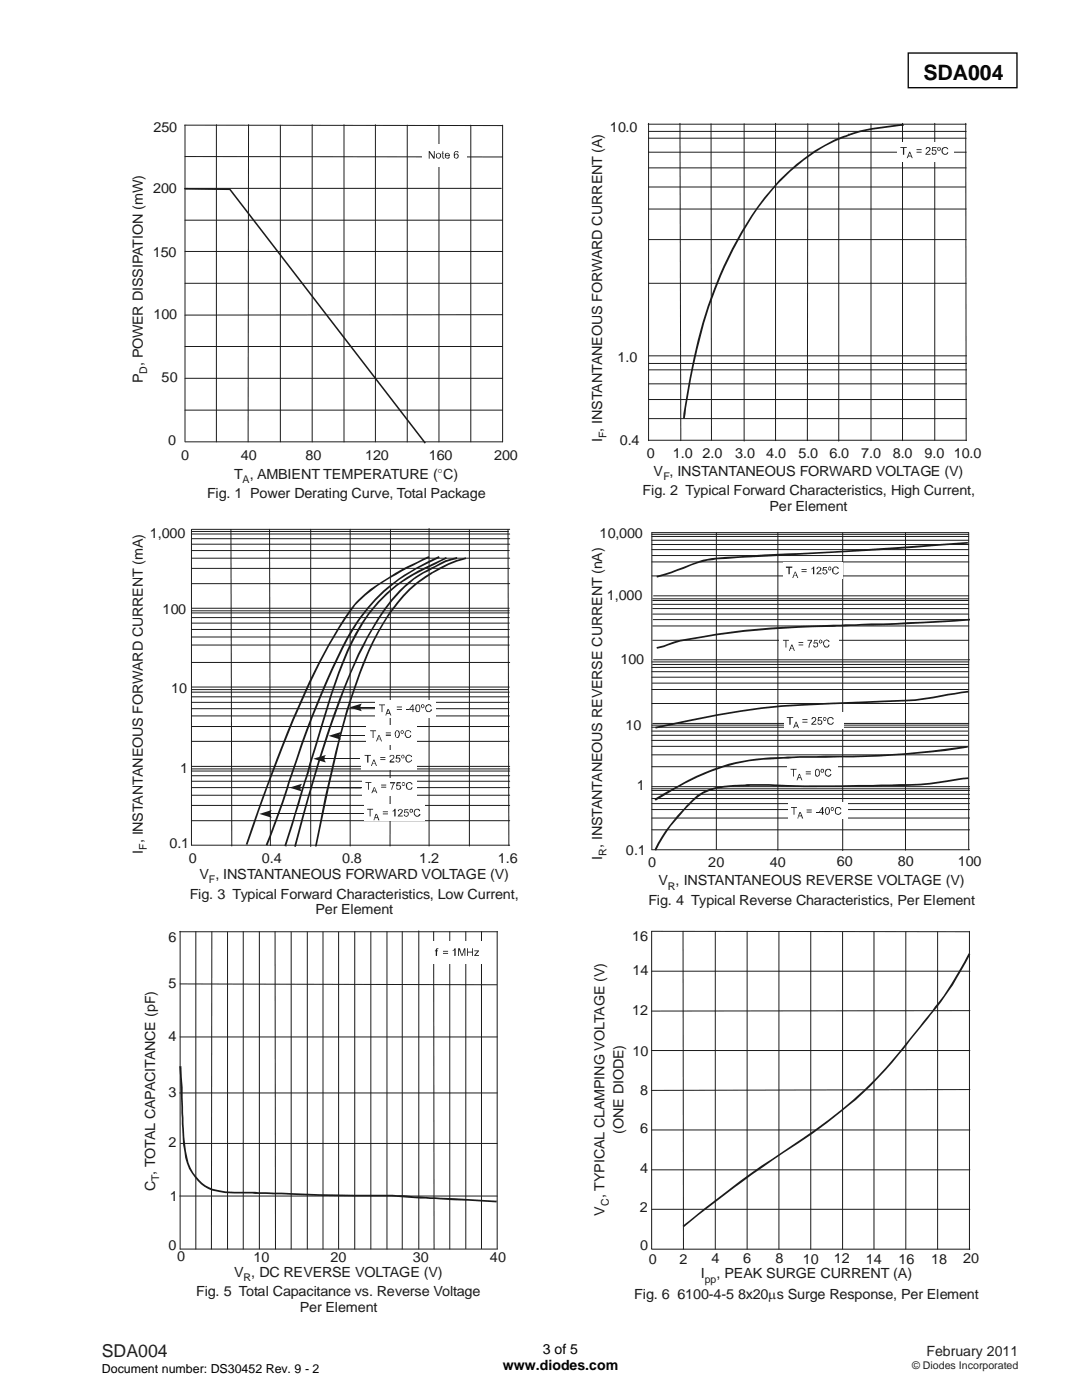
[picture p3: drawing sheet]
<svg xmlns="http://www.w3.org/2000/svg" width="216mm" height="279mm" viewBox="0 0 216 279" stroke-linecap="round" stroke-linejoin="round" font-family="sans-serif">
<path d="M181.2 10.6h21.7v6.9h-21.7z" fill="none" stroke="#000" stroke-width=".26"/>
<g fill="none" stroke="#1f1a17" stroke-width=".2">
<path d="M36.8 25l63.5 .1M36.8 37.6h63.2M36.9 31.2l63.4 .1M36.9 25v63.2M43.2 24.9v63.3M49.6 24.9l-.1 63.3M55.9 25v63.2M62.3 24.9v63.3M68.6 24.9v63.3M74.9 24.9v63.3M81.3 25v63.2M87.6 25v63.2"/>
<path d="M93.9 25v63.2M100.3 25v63.2h-63.3M36.9 43.9h63.4M36.9 50.2h63.4M36.9 56.5h63.4M36.9 75.5h63.4M36.9 69.2h63.4M100.3 62.8l-63.4 .1M36.9 81.9h63.4"/>
</g>
<path d="M36.8 37.5l9 .1v.3l-9-.1zM45.8 37.6l.2 .1-.2 .1zM45.7 37.8l.3-.1 39 50.6-.3 .2z" fill="#1f1a17"/>
<path d="M84.3 28.7h8.9v4.5h-8.9z" fill="#fff"/>
<g fill="#1f1a17">
<path d="M85.6 30.1h.1l.9 1.2v-1.2h.1v1.6h-.2l-.8-1.2v1.2h-.1z" fill-rule="evenodd"/>
<path d="M87 31.1a.56 .56 0 0 1 1.1 0 .56 .56 0 0 1-1.1 0zM87.3 30.6a.44 .44 0 0 0-.1 .6 .44 .44 0 0 0 .6 .2v-.7z" fill-rule="evenodd"/>
<path d="M88.3 30.2l.1-.1v.5h.2h-.2v.8l.3 .3-.4-.2v-.9h-.2h.2z" fill-rule="evenodd"/>
<path d="M88.9 30.6l.4-.1 .3 .1 .2 .6h-.9l.2 .3 .4-.1v-.2l.3 .1-.2 .3-.3 .1-.4-.2zM89 30.7l-.1 .3h.6v-.3z" fill-rule="evenodd"/>
<path d="M90.7 30.3l.2-.2h.3l.3 .2v.2h-.2a.25 .25 0 0 0-.2-.3 .25 .25 0 0 0-.3 .3l-.1 .3 .5-.2 .3 .3a.5 .5 0 0 1-.3 .7 .5 .5 0 0 1-.6-.4v-.6zM90.9 30.8l-.2 .4 .2 .3h.2l.2-.2v-.3z" fill-rule="evenodd"/>
</g>
<g fill="none" stroke="#1f1a17" stroke-width=".2">
<path d="M129.3 24.8h63.5M129.4 27.6h63.4M129.4 30.4h63.4M129.4 33.5h63.4M129.4 26.2h63.4M129.4 24.6v63.3M129.4 37.3h63.3M135.7 24.6l.1 63.3M141.9 24.7l.1 63.2M148.5 24.7v63.3M154.7 24.6v63.3M161.2 24.7l-.1 63.2"/>
<path d="M167.4 24.5v63.5M173.8 24.7v63.2M180.1 24.6v63.3M186.5 24.6v63.3M192.7 24.6l.1 63.3M129.4 47.8h63.4M129.4 41.7h63.4M129.4 56.5h63.4M129.4 71h63.5M129.4 76.6h63.5M129.4 73.8h63.5M129.4 72.5h63.5"/>
<path d="M129.4 79.7h63.5M129.4 87.9h63.5M129.4 83.5h63.5"/>
</g>
<path d="M136.3 83.5h.3zM136.9 79.5l.3 .1-.6 3.9h-.3zM137.6 75.6h.3l-.7 4-.3-.1zM142.6 57.4l.3 .2a101.6 101.6 0 0 0-5 18h-.3l1.8-8.3a80.9 80.9 0 0 1 3.2-9.9zM152.5 39.4l.2 .3a73.5 73.5 0 0 0-9.8 17.9l-.3-.2a72.9 72.9 0 0 1 9.9-18zM155.5 35.9a40.6 40.6 0 0 1 11-8.1l.2 .4a39.4 39.4 0 0 0-14 11.5l-.2-.3zM166.5 27.8l1.7-.6 .2 .3-1.7 .7zM168.2 27.2l1.2-.5 .1 .4-1.1 .4zM169.4 26.7v.2zM169.4 26.7l.1 .4zM169.4 26.9l.1 .2zM169.4 26.7l2.1-.6 2.5-.6 5-.6 .1 .3-5 .7-2.5 .5-2.1 .7zM179 24.9l1.3-.2v.4l-1.2 .1z" fill="#1f1a17"/>
<path d="M179 28.4h11.2v3.8h-11.2z" fill="#fff"/>
<g fill="#1f1a17">
<path d="M179.7 29.4h1.2v.1h-.5v1.4h-.2v-1.4h-.5z" fill-rule="evenodd"/>
<path d="M182.9 29.8h1v.2h-1zM182.9 30.3h1v.2h-1z" fill-rule="evenodd"/>
<path d="M184.8 29.4h.6l.3 .2-.1 .4-.7 .6 .8 .1v.2h-1v-.2l.8-.9-.2-.3-.6 .3z" fill-rule="evenodd"/>
<path d="M186 29.4h.9v.1h-.7l-.1 .5 .5-.1 .3 .2v.4l-.3 .4-.6-.1-.2-.3h.3l.2 .2 .4-.2v-.3l-.2-.2h-.3l-.1 .2-.2-.1z" fill-rule="evenodd"/>
<path d="M187 29.5a.42 .42 0 0 1 .7 0l-.1 .5-.2 .1-.3-.1zM187.3 29.4l-.1 .5 .3 .1v-.5z" fill-rule="evenodd"/>
<path d="M188 29.5a.73 .73 0 0 1 1.1 .1l.1 .2h-.2a.49 .49 0 0 0-.7-.2 .49 .49 0 0 0-.2 .7 .47 .47 0 0 0 .5 .4 .47 .47 0 0 0 .5-.3h.1a.69 .69 0 0 1-.7 .5 .69 .69 0 0 1-.6-.6z" fill-rule="evenodd"/>
<path d="M181.4 30.3h.2l.5 1.3h-.2l-.1-.4h-.5l-.2 .4h-.2zM181.5 30.5l-.2 .6h.5z" fill-rule="evenodd"/>
</g>
<g fill="none" stroke="#1f1a17" stroke-width=".2">
<path d="M38.2 105.6v63.1h63.5M38.3 109.9h63.3M38.3 106.1h63.2M38.3 113.4h63.4M38.3 111.4h63.4M38.3 105.6h63.4M38.3 106.6h63.4M38.3 107.5h63.4M38.3 108.6h63.4M38.3 116.5h63.4M46.1 105.6l.1 63.2M53.8 105.6l.2 63.2"/>
<path d="M62 105.6v63.3M69.9 105.6v63.2M77.9 105.6l-.1 63.2M85.6 105.5v63.3M93.7 105.7v63.1M101.4 105.7l.1 63.1M38.2 121.4h63.4M38.2 121.9h63.4M38.2 138.1h63.4M38.2 139.1h63.4M38.2 128.7h63.4M38.2 127.1h63.4"/>
<path d="M38.2 125.6h63.4M38.2 123.3h63.4M38.2 124.4h63.4M38.2 122.3h63.4M38.2 137.6h63.2M38.2 132.2h63.5M38.3 137.1h63.3M38.2 141.4h63.3M38.2 145h63.4M38.2 142.9h63.4M38.2 140.2h63.4M38.2 148h63.4"/>
<path d="M38.2 153h63.5M38.2 158.7h63.5M38.2 154.8h63.5M38.2 153.9h63.5M38.2 153.5h63.5M38.2 155.9h63.5M38.2 157.2h63.5M38.2 163.8h63.5M38.2 160.7h63.5"/>
</g>
<g fill="#1f1a17">
<path d="M59.6 140.6l.4 .2a341.9 341.9 0 0 0-10.6 27.8l-.4-.1 1.4-4a342.4 342.4 0 0 1 9.2-23.9zM70 121.5l.2 .2a100.7 100.7 0 0 0-10.2 19.1l-.4-.2a108 108 0 0 1 10.4-19.1zM70 121.6l.2 .1zM70 121.5l.2 .2zM70 121.5v.1zM70.6 120.6l.3 .2-.7 .9-.2-.2zM71.1 120.1l.4-.4 .2 .3-.8 .8-.3-.2zM71.5 119.7a20.6 20.6 0 0 1 4.8-3.7l.2 .2-3.6 2.7-1.2 1.1zM76.3 116l4.8-2.9 .2 .3-4.8 2.8zM81.1 113.1l4.4-2.1 .2 .3-4.4 2.1z"/>
<path d="M58.1 154.3l.3 .1-1.5 4.6-3.5 9.8-.4-.2 2.9-7.7zM62.1 143l.3 .1-4 11.3-.3-.1 1.9-5.8zM66.1 133.4l.4 .2-4.1 9.5-.3-.1zM70.3 125.4l.3 .1-2.1 3.8-2 4.3-.4-.2 2.1-4.2zM75.3 119l3.1-2.7 .2 .3a33.5 33.5 0 0 0-8 8.9l-.3-.1a39.9 39.9 0 0 1 5-6.4zM78.4 116.3l2.2-1.6 2.3-1.4 4.7-2.3 .1 .3a41.5 41.5 0 0 0-9.1 5.3z"/>
<path d="M56.7 168.8h.4zM56.9 168.8h.2zM61.7 152.3l.4 .1-.5 2-4.5 14.4h-.4zM69.2 129.8l.3 .2a166.1 166.1 0 0 0-6.4 19.1l-1 3.3-.4-.1 3.4-11.1a113.2 113.2 0 0 1 4.1-11.4zM76.2 119.2a32.2 32.2 0 0 1 10.6-7l.2 .4a30.6 30.6 0 0 0-11.2 7.5 34.3 34.3 0 0 0-6.3 9.9l-.3-.2a34.6 34.6 0 0 1 7-10.6zM86.8 112.2l2.2-1.1 .2 .4-2.2 1.1z"/>
<path d="M71.4 130.5l.3 .2a221.5 221.5 0 0 0-11.1 32.2l-1.6 6.1-.3-.1 1.6-6a217.8 217.8 0 0 1 11.1-32.4zM80 117.5a20.2 20.2 0 0 1 5.3-3.8l.1 .3a23.2 23.2 0 0 0-9 8.4l-.4 .7a62.9 62.9 0 0 0-4.3 7.6l-.3-.2a51.6 51.6 0 0 1 8.6-13zM85.3 113.7l1.5-.8 .2 .3-1.6 .8zM86.8 112.9l2-1.1 2.4-.7v.5l-2.2 .6-2 1z"/>
<path d="M71.6 134.2l.4 .1a197.9 197.9 0 0 0-7.8 29.7l-1 4.9h-.4a360.8 360.8 0 0 1 6.3-27.2zM81.3 117.9l1.7-1.6 1.9-1.3 1.1-.7 .2 .2a30.4 30.4 0 0 0-11.3 13.1l-1.2 2.5-1.7 4.2-.4-.1a46.4 46.4 0 0 1 9.7-16.3zM86 114.3l.1-.1 .2 .2-.1 .1zM86.1 114.2a21.8 21.8 0 0 1 6.9-3v.4a21.3 21.3 0 0 0-6.7 2.8z"/>
</g>
<g fill="#fff">
<path d="M72.6 160.6h12.1v3.2h-12.1z"/>
<path d="M75 139.7h12.1v3.5h-12.1z"/>
<path d="M72.2 155.2h10.9v3.5h-10.9z"/>
<path d="M72.2 149.7h11v3.8h-11z"/>
<path d="M73.2 144.8h10v3.8h-10z"/>
</g>
<g fill="#1f1a17">
<path d="M73.3 161.4h1.1v.2h-.5v1.3h-.1v-1.3h-.5z" fill-rule="evenodd"/>
<path d="M76.4 161.9h1v.2h-1zM76.4 162.3h1v.2h-1z" fill-rule="evenodd"/>
<path d="M78.8 161.4h.1v1.5h-.2v-1.1l-.4 .2z" fill-rule="evenodd"/>
<path d="M79.4 161.7l.1-.1a.64 .64 0 0 1 .9 .1 1.21 1.21 0 0 1-.8 1.1h.8v.1h-1l.2-.4a.63 .63 0 0 0 .4-.9h-.2l-.2 .3-.2-.1z" fill-rule="evenodd"/>
<path d="M80.7 161.5h.8v.2h-.6l-.1 .4 .3-.2 .4 .2a.59 .59 0 0 1-.5 .9l-.5-.4 .3-.1v.2l.2 .2 .3-.1 .1-.5-.4-.2-.4 .2z" fill-rule="evenodd"/>
<path d="M81.8 161.5h.5v.6l-.4 .1-.2-.2zM81.9 161.6v.4l.2 .1 .1-.4z" fill-rule="evenodd"/>
<path d="M82.7 161.6l.8-.2 .3 .4-.1 .1-.3-.3a.63 .63 0 0 0-.6 .4 .63 .63 0 0 0 .3 .8 .43 .43 0 0 0 .6-.4l.2 .1a.7 .7 0 0 1-.7 .5 .7 .7 0 0 1-.6-.6z" fill-rule="evenodd"/>
<path d="M75 162.4h.2l.5 1.3h-.2l-.1-.4h-.6l-.1 .4h-.2zM75 162.5l-.1 .6h.4z" fill-rule="evenodd"/>
<path d="M75.6 140.6h1.2v.2h-.5v1.3h-.2v-1.3h-.5z" fill-rule="evenodd"/>
<path d="M79.2 141h1v.2h-1zM79.2 141.5h1v.2h-1z" fill-rule="evenodd"/>
<path d="M82.3 140.6h.2v.9h.2v.2h-.2v.4h-.2v-.4h-.7zM82.3 140.8l-.5 .7h.5z" fill-rule="evenodd"/>
<path d="M83.2 140.6h.4l.2 .4v.9l-.3 .2a.64 .64 0 0 1-.6-.3 .64 .64 0 0 1 0-.7zM83.2 140.8l-.1 .9 .1 .2h.3l.2-.2v-.7l-.2-.2z" fill-rule="evenodd"/>
<path d="M84.2 140.6l.1-.1 .4 .3v.3l-.4 .3-.3-.3v-.3zM84.3 140.7l-.1 .4 .2 .1 .1-.4z" fill-rule="evenodd"/>
<path d="M85 140.8l.5-.3 .5 .2 .1 .3h-.1l-.2-.2h-.4a.62 .62 0 0 0-.4 .7 .62 .62 0 0 0 .7 .4l.3-.4 .2 .1a.8 .8 0 0 1-1.1 .4l-.2-.5z" fill-rule="evenodd"/>
<path d="M77.3 141.5h.3l.5 1.3h-.2l-.2-.3h-.5l-.1 .3h-.2zM77.4 141.8l-.2 .5h.5l-.2-.6z" fill-rule="evenodd"/>
<path d="M72.9 156.1h1.2v.2h-.5v1.3h-.2v-1.3h-.5z" fill-rule="evenodd"/>
<path d="M76.1 156.6h1v.2h-1zM76.1 157h1v.2h-1z" fill-rule="evenodd"/>
<path d="M77.8 156.1h1l-.5 1.5h-.2v-.2l.5-1.1h-.8z" fill-rule="evenodd"/>
<path d="M79.2 156.1h.7v.2h-.5l-.1 .4h.5l.2 .2-.1 .5-.2 .2-.5-.1-.2-.3 .3 .2a.34 .34 0 0 0 .4-.1 .34 .34 0 0 0 0-.4 .34 .34 0 0 0-.4-.1l-.3 .1z" fill-rule="evenodd"/>
<path d="M80.3 156.2h.4l.2 .3-.3 .3h-.2l-.2-.2zM80.4 156.3l-.1 .3 .3 .1 .1-.4z" fill-rule="evenodd"/>
<path d="M81.2 156.3a.66 .66 0 0 1 1.1 .2l-.2 .1-.4-.4-.2 .1a.75 .75 0 0 0 0 1.1 .49 .49 0 0 0 .6-.3h.2l-.1 .3a.75 .75 0 0 1-1.1 0 .75 .75 0 0 1 .1-1.1z" fill-rule="evenodd"/>
<path d="M74.6 157.1h.2l.5 1.2h-.2l-.1-.4h-.6l-.1 .4h-.2zM74.7 157.2l-.2 .6h.5z" fill-rule="evenodd"/>
<path d="M72.7 150.7h1.3v.1h-.5v1.4h-.2v-1.4h-.6z" fill-rule="evenodd"/>
<path d="M75.9 151.1h1v.2h-1zM75.9 151.5h1v.2h-1z" fill-rule="evenodd"/>
<path d="M77.7 150.8l.3-.1h.6l.1 .6-.7 .6h.7v.3h-1l.2-.5 .6-.5v-.3l-.2-.2-.4 .2v.2h-.2z" fill-rule="evenodd"/>
<path d="M79.1 150.7h.8v.1h-.6l-.1 .5 .5-.1 .2 .3-.2 .5-.2 .2-.6-.3v-.1h.2l.2 .2h.2l.2-.2-.2-.5-.6 .1z" fill-rule="evenodd"/>
<path d="M80.1 150.7l.3-.1 .3 .2v.4l-.2 .1h-.4zM80.3 150.7l-.1 .4 .3 .2v-.5z" fill-rule="evenodd"/>
<path d="M81.2 150.7l.4-.1 .5 .2 .1 .3h-.2a.43 .43 0 0 0-.4-.4 .43 .43 0 0 0-.5 .4v.6l.2 .2h.6l.2-.3 .1 .1a.69 .69 0 0 1-.7 .5 .69 .69 0 0 1-.6-.6v-.4z" fill-rule="evenodd"/>
<path d="M74.5 151.6h.2l.5 1.3h-.2l-.1-.5h-.5l-.2 .5h-.2zM74.6 151.7l-.2 .7h.5z" fill-rule="evenodd"/>
<path d="M73.9 145.8h1.1v.1h-.5v1.4h-.1v-1.4h-.5z" fill-rule="evenodd"/>
<path d="M77 146.2h1v.1h-1zM77 146.6h1v.3h-1z" fill-rule="evenodd"/>
<path d="M79.1 145.8h.3l.3 .4a.85 .85 0 0 1-.3 1.1h-.1a.91 .91 0 0 1-.2-1.5zM79 146v1l.4 .1 .2-.6-.1-.3-.2-.4z" fill-rule="evenodd"/>
<path d="M80.1 145.8l.2-.1 .3 .3-.3 .5-.4-.2v-.4zM80.2 145.8l-.2 .3 .3 .2 .2-.3z" fill-rule="evenodd"/>
<path d="M81 145.9l.5-.2 .5 .2 .1 .3h-.2a.49 .49 0 0 0-.5-.4 .49 .49 0 0 0-.4 .4v.7l.6 .2 .3-.4 .2 .1-.1 .2a.75 .75 0 0 1-1.1 0 .75 .75 0 0 1 .1-1.1z" fill-rule="evenodd"/>
<path d="M75.5 146.7h.2l.5 1.3h-.1l-.2-.5h-.5l-.2 .5h-.2zM75.6 146.9l-.1 .5h.4z" fill-rule="evenodd"/>
</g>
<path d="M81 141.4h.6v.2h-.6z" fill="#1f1a17"/>
<path d="M52.9 162.4h19.6" fill="none" stroke="#1f1a17" stroke-width=".2"/>
<path d="M51.8 162.4l2.4-.6a1.08 1.08 0 0 0 0 1.4z" fill-rule="evenodd" fill="#1f1a17"/>
<path d="M58.9 157.2h13.2" fill="none" stroke="#1f1a17" stroke-width=".25"/>
<path d="M57.8 157.2l2.4-.8-.1 .2a1.2 1.2 0 0 0 .1 1.3z" fill-rule="evenodd" fill="#1f1a17"/>
<path d="M63.8 151.4h8.1" fill="none" stroke="#1f1a17" stroke-width=".2"/>
<path d="M62.5 151.4l2.5-.7-.1 .1a1.38 1.38 0 0 0 .1 1.4z" fill-rule="evenodd" fill="#1f1a17"/>
<path d="M66.8 146.9h5.9" fill="none" stroke="#1f1a17" stroke-width=".2"/>
<path d="M65.6 146.9l2.4-.8-.2 .4v.6l.2 .5z" fill-rule="evenodd" fill="#1f1a17"/>
<path d="M71 141.2h3.7" fill="none" stroke="#1f1a17" stroke-width=".2"/>
<path d="M69.7 141.2l2.5-.8-.3 .5v.5l.3 .5z" fill-rule="evenodd" fill="#1f1a17"/>
<g fill="none" stroke="#1f1a17" stroke-width=".2">
<path d="M130.1 106.6h63.2M130.1 112.1h63.2M130.1 109.7h63.2M130.1 107.8h63.2M130.1 108.7h63.2M130.1 107.1h63.2M130.1 114.9h63.2M130.2 110.9h63.1M130.2 119.5h63.1M130.2 119.8h63.1M130.4 118.9h62.9M142.9 106.3v63.2"/>
<path d="M155.2 106.3v63.4M168.1 106.3v63.5M180.7 106.3v63.4M130.1 132.1h63.2M130.1 137.6h63.2M130.1 135.1h63.2M130.1 133.2h63.2M130.1 134h63.2M130.2 136.3h63.1M130.2 132.6h63.1M130.2 124.9h63.1M130.2 122.6h63.1"/>
<path d="M130.2 120.6h63.1M130.2 121.5h63.1M130.2 127.8h63.1M130.3 123.7h63M130.4 131.7h63.1M130.1 140.4h63.2M130.1 150.6h63M130.1 148.9h63M130.1 145.1h63M130.1 145.9h63M130.1 146.7h63M130.1 153h63"/>
<path d="M130.1 147.8h63M130.1 144.7h63M130.1 157h63.4M130.1 158.5h63.4M130.1 157.8h63.4M130.1 157.4h63.4M130.1 159.4h63.4M130.2 144.4h63.1M130.1 165.6h63.4M130.1 161.6h63.4M130.1 163.3h63.4M130.1 160.4h63.4"/>
<path d="M193.3 169.6v-63.3h-63.2v63.3h63.4"/>
</g>
<g fill="#1f1a17">
<path d="M189 155.7l4.2-.6 .1 .4-4.2 .6zM181.5 156.5a46 46 0 0 0 7.5-.8l.1 .4a45.7 45.7 0 0 1-7.6 .7zM181.4 156.5l.1 .3zM174.2 156.7l7.2-.2v.3l-7.2 .2zM155 156.6l7.9 .2 11.3-.1v.3l-14.9 .1-4.3-.2zM155 156.6v.3zM155 156.6v.1zM149.7 156.5l5.3 .1v.3l-5.3-.1zM148.6 156.6l1.1-.1v.3l-1.1 .1zM141.4 157.5a23.1 23.1 0 0 1 7.2-.9v.3a21.9 21.9 0 0 0-7 .9zM137.3 160.5a9.1 9.1 0 0 1 4.1-3l.2 .3a10.3 10.3 0 0 0-4.1 2.9zM137.4 160.5l.1 .2zM137.3 160.5l.2 .2zM137.4 160.5l.1 .2zM137.3 160.5l.2 .2-.6 .6-.2-.2zM136.7 161.1l.2 .2-1.4 1.7a26.5 26.5 0 0 0-4.6 6.8l-.3-.2a29.9 29.9 0 0 1 6.1-8.5z"/>
<path d="M164.8 150.8h7.2l6-.3a188.1 188.1 0 0 0 15-1.6l.1 .3a184.1 184.1 0 0 1-18.1 1.8l-10.2 .2zM158.1 151l6.7-.2v.4l-6.7 .1zM156.4 151.1l1.7-.1v.3l-1.7 .1zM130.6 159.4l4.5-2.5a39 39 0 0 1 21.3-5.8v.3a42 42 0 0 0-23.3 7l-2.3 1.4z"/>
</g>
<g fill="#fff">
<path d="M157.2 160.2h12v3.2h-12z"/>
<path d="M156.4 142.2h11.9v3.3h-11.9z"/>
<path d="M155.6 126.8h11.9v3.3h-11.9z"/>
<path d="M156.2 112.2h11.9v3.2h-11.9z"/>
<path d="M157.1 152.6h10.1v3.2h-10.1z"/>
</g>
<g fill="#1f1a17">
<path d="M157.8 161.1h1.2v.1h-.5v1.4h-.2v-1.4h-.5z" fill-rule="evenodd"/>
<path d="M161 161.6h1v.1h-1zM161 162h1v.2h-1z" fill-rule="evenodd"/>
<path d="M164.1 161.1h.2v1h.1v.1h-.1v.4h-.3v-.4h-.6zM164 161.4l-.4 .7h.4z" fill-rule="evenodd"/>
<path d="M164.8 161.1a.51 .51 0 0 1 .6 .1 .51 .51 0 0 1 .2 .4 .81 .81 0 0 1-.5 1.1 .99 .99 0 0 1-.3-1.6zM164.9 161.3l-.1 .5v.5l.3 .2a.72 .72 0 0 0-.1-1.3z" fill-rule="evenodd"/>
<path d="M165.9 161.1h.3l.2 .3-.2 .4-.4-.2zM165.9 161.2v.3l.2 .2 .2-.4z" fill-rule="evenodd"/>
<path d="M166.9 161.1h.6l.4 .4-.3 .1v-.2l-.2-.2-.4 .1-.2 .3v.6a.48 .48 0 0 0 .5 .3 .48 .48 0 0 0 .4-.4l.2 .1a.68 .68 0 0 1-.9 .4 .68 .68 0 0 1-.4-1v-.2z" fill-rule="evenodd"/>
<path d="M159.5 162.1h.3l.5 1.2h-.3l-.1-.4h-.6v.4h-.2zM159.6 162.2l-.2 .6h.5z" fill-rule="evenodd"/>
<path d="M157 143.1h1.3v.2h-.5v1.3h-.3v-1.3h-.5z" fill-rule="evenodd"/>
<path d="M160.1 143.5h1v.2h-1zM160.1 144h1v.2h-1z" fill-rule="evenodd"/>
<path d="M162.1 143.2l.5-.1a.63 .63 0 0 1-.1 1l-.4 .4h.8v.1h-1v-.1l.7-.7 .1-.3-.1-.2-.7 .2z" fill-rule="evenodd"/>
<path d="M163.2 143.1h.8v.2h-.6l-.1 .4h.5l.3 .3-.1 .5-.2 .1h-.4l-.3-.4h.1l.2 .3h.3a.35 .35 0 0 0 .1-.5 .35 .35 0 0 0-.5-.1l-.1 .1z" fill-rule="evenodd"/>
<path d="M164.3 143.3l.1-.2 .4 .2 .1 .1-.2 .5-.4-.1zM164.4 143.3v.4h.3l.1-.3-.2-.2z" fill-rule="evenodd"/>
<path d="M165.4 143.2a.67 .67 0 0 1 1 .3l-.3 .1-.1-.2a.52 .52 0 0 0-.7 .1l.1 .8 .5 .2 .5-.4-.1 .3a.73 .73 0 0 1-1.1 .1l-.2-.6 .1-.5z" fill-rule="evenodd"/>
<path d="M158.8 144h.1l.5 1.3h-.1l-.2-.3h-.5l-.2 .3h-.1zM158.8 144.3l-.2 .5h.4l-.1-.6z" fill-rule="evenodd"/>
<path d="M156.2 127.7h1.2v.2h-.5v1.3h-.2v-1.3h-.5z" fill-rule="evenodd"/>
<path d="M159.3 128.1h1v.2h-1zM159.3 128.6h1v.2h-1z" fill-rule="evenodd"/>
<path d="M161.1 127.7h1l-.5 1-.1 .5h-.2l.1-.4 .5-.9h-.8z" fill-rule="evenodd"/>
<path d="M162.5 127.7h.7v.2h-.6l-.1 .4 .5-.1 .2 .3v.6l-.5 .1-.3-.1-.2-.3 .7 .3 .2-.2v-.4l-.2-.1-.6 .1z" fill-rule="evenodd"/>
<path d="M163.6 127.7l.1-.1 .4 .3v.3l-.4 .3-.3-.3v-.3zM163.7 127.8l-.1 .4 .2 .1 .1-.3z" fill-rule="evenodd"/>
<path d="M164.4 127.9l.5-.3 .5 .3 .1 .2h-.1a.48 .48 0 0 0-.6-.3 .48 .48 0 0 0-.4 .5 .61 .61 0 0 0 .7 .8l.3-.5 .1 .1-.3 .5-.7-.1-.2-.5z" fill-rule="evenodd"/>
<path d="M157.9 128.6h.2l.5 1.3h-.2l-.1-.4h-.5l-.2 .4h-.2zM158 128.8l-.2 .6h.5z" fill-rule="evenodd"/>
<path d="M156.8 113.1h1.3v.2h-.5v1.3h-.3v-1.3h-.5z" fill-rule="evenodd"/>
<path d="M159.9 113.6h1.1v.1h-1.1zM159.9 114h1.1v.2h-1.1z" fill-rule="evenodd"/>
<path d="M162.3 113.1h.2v1.5h-.3v-1.2l-.3 .3z" fill-rule="evenodd"/>
<path d="M163 113.3l.4-.2 .4 .2 .1 .3-.2 .3-.5 .5h.7v.2h-1l.8-.9-.2-.5-.3 .2v.2h-.3z" fill-rule="evenodd"/>
<path d="M164.3 113.2h.7v.1h-.6l-.1 .4 .3-.1 .3 .1 .2 .6a.54 .54 0 0 1-.5 .4 .54 .54 0 0 1-.5-.4l.2-.1 .2 .3 .3-.2a.35 .35 0 0 0-.1-.5 .35 .35 0 0 0-.4 .1h-.2z" fill-rule="evenodd"/>
<path d="M165.4 113.2h.4l.1 .5-.2 .1h-.3l-.2-.2zM165.4 113.2v.4l.1 .1 .3-.2-.1-.3z" fill-rule="evenodd"/>
<path d="M166.4 113.2h.7l.3 .3-.3 .1a.43 .43 0 0 0-.4-.4 .43 .43 0 0 0-.4 .5 .6 .6 0 0 0 .4 .8l.5-.4 .2 .1a.69 .69 0 0 1-.7 .5 .69 .69 0 0 1-.7-.6 .81 .81 0 0 1 .4-.9z" fill-rule="evenodd"/>
<path d="M158.6 114.1h.2l.5 1.3h-.2l-.2-.5h-.5l-.1 .5h-.2zM158.7 114.2l-.3 .7h.5z" fill-rule="evenodd"/>
<path d="M157.8 153.4h1.1v.2h-.5v1.4h-.1v-1.4h-.5z" fill-rule="evenodd"/>
<path d="M160.8 153.9h1v.2h-1zM160.8 154.4h1v.1h-1z" fill-rule="evenodd"/>
<path d="M162.8 153.5l.4-.1 .3 .2 .1 1-.5 .4-.4-.1-.1-.3a1 1 0 0 1 .2-1.1zM162.9 153.7l-.1 .2a.8 .8 0 0 0 .3 1l.3-.4v-.6l-.2-.3z" fill-rule="evenodd"/>
<path d="M163.8 153.5l.1-.1a.34 .34 0 0 1 .5 .3l-.1 .5h-.4l-.2-.2zM163.9 153.6v.4h.4v-.4z" fill-rule="evenodd"/>
<path d="M164.8 153.6l.7-.2 .4 .5h-.2l-.3-.3h-.3l-.2 .2-.1 .6 .2 .4h.4l.3-.3h.2a.69 .69 0 0 1-.7 .5 .69 .69 0 0 1-.6-.5z" fill-rule="evenodd"/>
<path d="M159.4 154.5h.2l.5 1.2h-.2l-.1-.4h-.5l-.2 .4h-.2zM159.5 154.5l-.2 .6h.5z" fill-rule="evenodd"/>
</g>
<g fill="#1f1a17">
<path d="M162.7 162h.6v.2h-.6z"/>
<path d="M187.9 138.7l5.3-.8 .1 .3-5.3 .8zM180.8 139.6h1.8l5.3-.9 .1 .3-5.4 .9-1.8 .1zM172.6 140l8.2-.4v.4l-8.2 .3zM130.7 145.1a202.9 202.9 0 0 1 25.3-4.4l16.6-.7v.3a285.3 285.3 0 0 0-20.7 1.2 220.9 220.9 0 0 0-21.1 3.9z"/>
<path d="M171.9 124.5l6.8-.2 14.8-.8v.3l-13.2 .8-8.4 .2zM167.8 124.7l4.1-.2v.3l-1.1 .1-3 .1zM166.5 124.7h1.3v.3l-1.3 .1zM135.7 127.7a158 158 0 0 1 14.7-2.2l5.9-.4 10.2-.4v.4l-7.2 .2-8.9 .6a147.7 147.7 0 0 0-14.7 2.1zM133.5 128.4l2.2-.7v.3l-2.1 .7zM131 129.1l2.5-.7 .1 .3-2.5 .8z"/>
<path d="M156.9 110.4l14.3-.7 21.9-1.5v.3l-16.9 1.3-19.3 1.1zM142.9 111.3l14-.9v.5l-13.9 .7zM136.3 113.2l1.6-.6a14 14 0 0 1 5-1.3l.1 .3-1.8 .3-1.6 .4-3.1 1.2zM131 114.9l2.9-.8 2.4-.9 .2 .3-5.4 1.8z"/>
</g>
<g fill="none" stroke="#1f1a17" stroke-width=".2">
<path d="M35.9 185.9h63.4M35.9 185.9v63.4h63.4M35.9 196.4l63.2 .1M39.1 185.9v63.4M42.3 185.9l-.1 63.4M45.4 186v63.3M48.5 185.9v63.4M51.8 185.9v63.4M54.9 185.9l.1 63.4M58.1 186v63.3M61.3 186v63.3M64.5 186v63.3"/>
<path d="M67.6 186v63.3M70.8 185.9v63.4M74 185.9v63.4M77.2 185.9v63.4M80.3 185.9v63.4M83.6 185.8v63.5M86.5 185.9l.1 63.4M89.7 185.9v63.4M92.9 185.9v63.3M96.1 185.9v63.3M99.2 185.9v63.3M35.9 218.1h63.3"/>
<path d="M35.9 206.9h63.3M35.9 238.7h63.3M36 228.2h63.2"/>
</g>
<path d="M99.1 239.6l-.1 .4zM87.9 239l11.2 .6-.1 .4-8.4-.5-2.7-.1zM83.9 238.8l4 .2v.4l-4-.2zM81.4 238.6l2.5 .2v.4l-2.5-.2zM77.3 238.4l4.1 .2v.4l-4.1-.2zM77.2 238.4l.1 .4zM58 238.1l9.3 .3h9.9v.4l-16-.2-3.2-.2zM51.6 237.9l6.4 .2v.3l-6.4-.1zM49 237.8l2.6 .1v.4l-2.6-.1zM41.7 236.9l1.5 .5a17.6 17.6 0 0 0 5.8 .4v.4a17 17 0 0 1-7.5-.9zM40.1 236.3l.2-.2 1.4 .8-.2 .4zM39 235.1l.2-.2 1.1 1.2-.2 .2zM37 231.1l.4-.1a7.9 7.9 0 0 0 1.8 3.9l-.2 .2a8.7 8.7 0 0 1-2-4zM36.4 225.4h.3l.3 3.1 .4 2.5-.4 .1-.5-2.6zM36.4 225.3l.3 .1zM36.2 221h.3l.2 4.3h-.3zM35.8 212.8h.4l.3 8.2h-.3z" fill="#1f1a17"/>
<path d="M85.7 187.8h11.4v4.5h-11.4z" fill="#fff"/>
<g fill="#1f1a17">
<path d="M87.1 189.3h.4v.1h-.3v.3h.2v.1h-.2v1h-.2v-1h-.2v-.1h.2z" fill-rule="evenodd"/>
<path d="M88.4 189.8h1v.1h-1zM88.4 190.2h1v.2h-1z" fill-rule="evenodd"/>
<path d="M90.7 189.3h.2v1.5h-.2v-1.2l-.4 .2z" fill-rule="evenodd"/>
<path d="M91.4 189.3h.4l.4 1.3 .4-1.3h.3v1.5h-.2v-1.3l-.4 1.3h-.2l-.5-1.3v1.3h-.2z" fill-rule="evenodd"/>
<path d="M93.2 189.3h.2v.6h.8v-.6h.2v1.5h-.2v-.7h-.8v.7h-.2z" fill-rule="evenodd"/>
<path d="M94.6 189.7h1v.1l-.8 .8h.8v.2h-1l.7-1h-.7z" fill-rule="evenodd"/>
</g>
<g fill="none" stroke="#1f1a17" stroke-width=".2">
<path d="M130 193.8h63.5M136.3 185.9l.1 63.4M142.7 185.9v63.4M149.1 185.9v63.4M155.4 185.9v63.4M161.8 185.9v63.4M168.1 186v63.3M174.4 185.9v63.4M180.7 185.9v63.4M187.1 185.9v63.4M193.4 185.9h-63.4v63.4h63.5M193.4 185.9v63.5"/>
<path d="M130 209.7h63.5M193.5 201.7l-63.5 .1M193.5 217.4l-63.5 .2M130 233.5h63.5M130 225.5h63.5M130 241.3h63.5"/>
</g>
<path d="M136.2 244.6l5.8-4.5 .2 .2-5.7 4.6zM142 240.1l5.8-4.5 .3 .3-5.9 4.4zM147.8 235.6l8.4-5.8 .2 .3-8.3 5.8zM156.2 229.8a99 99 0 0 0 20.5-16.7l2.5-2.9 .3 .1a72.7 72.7 0 0 1-14.5 13.9l-2.9 2.1-5.7 3.8zM181.9 206.8l.3 .1-1.4 1.8-1.3 1.6-.3-.1zM185 203l.2 .2-3 3.7-.3-.1zM185.8 202l.3 .1-.9 1.1-.2-.2zM186.6 200.9l.3 .2-.8 1-.3-.1zM189.8 196.4l.3 .2-3.2 4.5-.3-.2 1.7-2.2zM193.3 190.3l.3 .1-3.5 6.2-.3-.2z" fill="#1f1a17"/>
<text font-size="4.2" x="184.3" y="15.9">SDA004</text>
<text font-size="3.5" fill="#231f20" x="20.3" y="270.9">SDA004</text>
<g font-size="2.8" fill="#1f1a17">
<text x="30.6" y="26.3">250</text>
<text x="121.7" y="26.3">10.0</text>
<text x="30.6" y="38.5">200</text>
<text x="30.5" y="51.4">150</text>
<text x="30.6" y="63.7">100</text>
<text x="28.5" y="76.5" transform="rotate(-90 28.5 76.5)">P , POWER DISSIPATION (mW)</text>
<text x="32.3" y="76.2">50</text>
<text x="123.2" y="72.3">1.0</text>
<text x="33.5" y="88.9">0</text>
<text x="120.2" y="88.2" transform="rotate(-90 120.2 88.2)">I , INSTANTANEOUS FORWARD CURRENT (A)</text>
<text x="123.7" y="88.9">0.4</text>
<text x="36.2" y="91.8">0</text>
<text x="46.7" y="95.6">T , AMBIENT TEMPERATURE ( C)</text>
<text x="48.1" y="91.8">40</text>
<text x="60.9" y="91.8">80</text>
<text x="72.9" y="91.8">120</text>
<text x="85.6" y="91.7">160</text>
<text x="87.3" y="95.6">°</text>
<text x="98.6" y="91.8">200</text>
<text x="129.1" y="91.4">0</text>
<text x="130.4" y="95">V , INSTANTANEOUS FORWARD VOLTAGE (V)</text>
<text x="134.2" y="91.4">1.0</text>
<text x="140.2" y="91.4">2.0</text>
<text x="146.7" y="91.4">3.0</text>
<text x="152.9" y="91.4">4.0</text>
<text x="159.3" y="91.4">5.0</text>
<text x="165.5" y="91.4">6.0</text>
<text x="171.8" y="91.4">7.0</text>
<text x="178.1" y="91.3">8.0</text>
<text x="184.5" y="91.4">9.0</text>
<text x="190.3" y="91.3">10.0</text>
<text x="41.3" y="99.4">Fig. 1 Power Derating Curve, Total Package</text>
<text x="128.2" y="98.9">Fig. 2 Typical Forward Characteristics, High Current,</text>
<text x="29.9" y="107.3">1,000</text>
<text x="119.7" y="107.3">10,000</text>
<text x="153.6" y="102">Per Element</text>
<text x="121.1" y="119.8">1,000</text>
<text x="32.4" y="122.5">100</text>
<text x="123.8" y="132.4">100</text>
<text x="34.1" y="138.3">10</text>
<text x="124.8" y="145.7">10</text>
<text x="35.9" y="154.2">1</text>
<text x="127.1" y="157.7">1</text>
<text x="28.5" y="170.4" transform="rotate(-90 28.5 170.4)">I , INSTANTANEOUS FORWARD CURRENT (mA)</text>
<text x="33.8" y="169.3">0.1</text>
<text x="37.7" y="172.3">0</text>
<text x="52.3" y="172.1">0.4</text>
<text x="68.3" y="172.1">0.8</text>
<text x="83.7" y="172.1">1.2</text>
<text x="99.3" y="172.1">1.6</text>
<text x="120.2" y="171.5" transform="rotate(-90 120.2 171.5)">I , INSTANTANEOUS REVERSE CURRENT (nA)</text>
<text x="124.9" y="170.6">0.1</text>
<text x="129.3" y="173.1">0</text>
<text x="141.3" y="173">20</text>
<text x="153.6" y="173">40</text>
<text x="167" y="172.9">60</text>
<text x="179.2" y="172.9">80</text>
<text x="191.1" y="172.9">100</text>
<text x="37.9" y="179.3">Fig. 3 Typical Forward Characteristics, Low Current,</text>
<text x="39.8" y="175.5">V , INSTANTANEOUS FORWARD VOLTAGE (V)</text>
<text x="131.4" y="176.7">V , INSTANTANEOUS REVERSE VOLTAGE (V)</text>
<text x="62.9" y="182.5">Per Element</text>
<text x="129.4" y="180.5">Fig. 4 Typical Reverse Characteristics, Per Element</text>
<text x="33.7" y="187.9">6</text>
<text x="126.1" y="187.9">16</text>
<text x="33.7" y="197.2">5</text>
<text x="126.2" y="194.7">14</text>
<text x="126.1" y="202.5">12</text>
<text x="33.7" y="207.8">4</text>
<text x="126.2" y="210.7">10</text>
<text x="33.7" y="219">3</text>
<text x="127.7" y="218.6">8</text>
<text x="124.4" y="226.3" transform="rotate(-90 124.4 226.3)">(ONE DIODE)</text>
<text x="127.7" y="226.2">6</text>
<text x="33.7" y="229">2</text>
<text x="30.9" y="237.8" transform="rotate(-90 30.9 237.8)">C , TOTAL CAPACITANCE (pF)</text>
<text x="33.9" y="239.6">1</text>
<text x="127.7" y="234.1">4</text>
<text x="120.6" y="242.6" transform="rotate(-90 120.6 242.6)">V , TYPICAL CLAMPING VOLTAGE (V)</text>
<text x="127.7" y="241.9">2</text>
<text x="33.7" y="249.4">0</text>
<text x="35.3" y="251.7">0</text>
<text x="50.6" y="251.8">10</text>
<text x="66" y="251.9">20</text>
<text x="82.4" y="251.9">30</text>
<text x="97.8" y="251.8">40</text>
<text x="127.7" y="249.4">0</text>
<text x="46.8" y="254.8">V , DC REVERSE VOLTAGE (V)</text>
<text x="129.4" y="252.3">0</text>
<text x="135.6" y="252.2">2</text>
<text x="139.8" y="255.1">I</text>
<text x="142" y="252.1">4</text>
<text x="143" y="255.1">, PEAK SURGE CURRENT (A)</text>
<text x="148.3" y="252.1">6</text>
<text x="154.8" y="252.1">8</text>
<text x="160.2" y="252.2">10</text>
<text x="166.4" y="252.1">12</text>
<text x="172.8" y="252.2">14</text>
<text x="179.3" y="252.2">16</text>
<text x="185.8" y="252.2">18</text>
<text x="192.2" y="252.1">20</text>
<text x="39.2" y="258.7">Fig. 5 Total Capacitance vs. Reverse Voltage</text>
<text x="59.8" y="261.8">Per Element</text>
<text x="126.6" y="259.2">Fig. 6 6100-4-5 8x20 s Surge Response, Per Element</text>
<text x="153.3" y="259.2">μ</text>
</g>
<g font-size="2.8">
<text x="100.3" y="273.5">www.diodes.com</text>
<text x="108.3" y="270.2">3 of 5</text>
</g>
<text font-size="2.8" fill="#231f20" x="184.8" y="270.6">February 2011</text>
<text font-size="2.5" x="20.3" y="274">Document number: DS30452 Rev. 9 - 2</text>
<g font-size="2.1" fill="#1f1a17">
<text x="29.4" y="74.7" transform="rotate(-90 29.4 74.7)">D</text>
<text x="121" y="87.4" transform="rotate(-90 121 87.4)">F</text>
<text x="132.4" y="95.8">F</text>
<text x="48.4" y="96.5">A</text>
<text x="29.3" y="169.6" transform="rotate(-90 29.3 169.6)">F</text>
<text x="121" y="170.8" transform="rotate(-90 121 170.8)">R</text>
<text x="41.7" y="176.3">F</text>
<text x="133.3" y="177.5">R</text>
<text x="31.8" y="235.7" transform="rotate(-90 31.8 235.7)">T</text>
<text x="121.5" y="240.7" transform="rotate(-90 121.5 240.7)">C</text>
<text x="48.6" y="255.6">R</text>
<text x="140.6" y="256">pp</text>
</g>
<text font-size="2.1" fill="#231f20" x="182" y="273.2">© Diodes Incorporated</text>
</svg>
